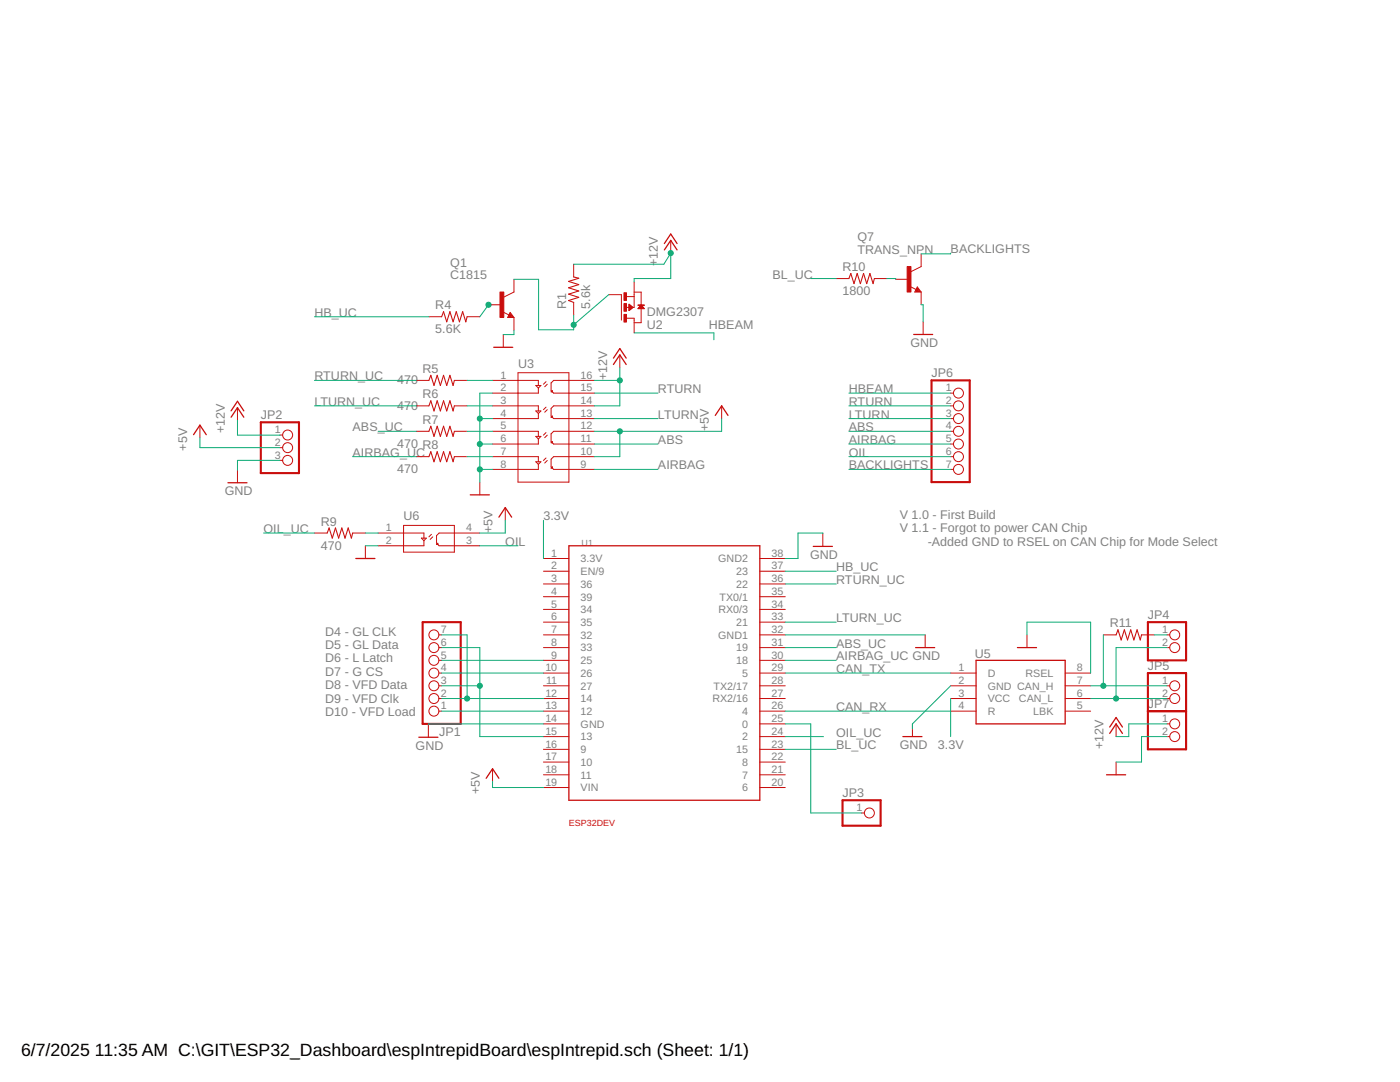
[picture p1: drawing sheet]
<svg xmlns="http://www.w3.org/2000/svg" width="279mm" height="216mm" viewBox="0 0 279 216" stroke-linecap="round" stroke-linejoin="round" font-family="sans-serif">
<path d="M185.9 75.9h7.6v20.3h-7.6zM52 84.3h7.7v10.1h-7.7zM84.3 124.1h7.6v20.3h-7.6zM229.1 124.1h7.6v7.7h-7.6zM229.1 134.3h7.6v15.2h-7.6zM168.1 159.7h7.6v5.1h-7.6zM229.1 141.9h7.6" fill="none" stroke="#c90d0c" stroke-width=".42"/>
<g fill="none" stroke="#c90d0c" stroke-width=".2">
<path d="M102.6 55.7v2.6l-2.1 1M114.5 52.7v2.6M121.5 58.8h2.5v5.1M125 59.2h1.6M126.6 56.3v5h-1.6M126.6 58.3h1.4v2.8M133.9 48v2.5M166.9 55.6h2.5M174.5 55.6h2.5M178.8 55.7h2.5M181.6 57.1l1.2 .7M183.1 57.3l.7 1h-1.2z"/>
<path d="M183.8 50.7v2.5l-2 1M183.8 58.3v2.5M83.1 75.9h2.5M85.6 63.2h2.5M90.7 75.9h2.5M93.2 63.2h2.6M97.5 60.8h2.5M98.3 75.9h9.1v1M100.3 62.2l1.3 .6M100.4 66.8v2.5M101.8 62.3l.8 1.1h-1.3zM102.6 63.4v2.5"/>
<path d="M103.4 74.4h10.1v21.8h-10.1zM106.9 76.9h1l-.5 .5zM107.4 77.4v1h-9.1M109 76.2l-.5 .5M109.2 76.7l-.5 .5M110 78.2l.2-.3v.3zM114.5 60.3v2.6M118.6 75.9h-8.1l-.5 .5v1.5l.5 .5h8.1M123.7 70.8v2.6M125 63.5h1.6v2.9M125.5 60.7l.8 .6-.8 .7zM125.5 62h.1"/>
<path d="M125.5 61.9h.2M125.5 61.8h.3M125.5 61.7h.3M125.5 61.7h.4M125.5 61.6h.5M125.5 61.5h.6M125.5 61.5h.7M125.5 61.4h.7M125.5 61.3h.7M125.5 61.2h.6M125.5 61.1h.5M125.5 61h.4"/>
<path d="M125.5 60.9h.3M125.5 60.8h.2M125.5 60.8h.1M127.4 61.5h1.1M127.5 61.4h.9M127.6 61.3h.8M127.6 61.3h.7M127.7 61.2h.5M127.7 61.1h.5M127.8 61h.3M127.9 60.9h.1M128 61.6v2.8h-1.4"/>
<path d="M128 60.8l.6 .8h-1.3zM184.2 64.2v2.5M189.7 78.4h.6M39.9 84.8v2.6M47.4 81.3v2.6M47.4 93.8v2.5M55.9 86.8h.5M55.9 89.3h.5M55.9 91.9h.5M83.1 81h2.5M83.1 86.1h2.5M83.1 91.1h2.5"/>
<path d="M90.7 81h2.5M90.7 86.1h2.5M90.7 91.1h2.5M95.8 96.2v2.5M98.3 81h9.1v1M98.3 86.1h9.1v1M98.3 91.1h9.1v1M106.9 82h1l-.5 .5zM106.9 87.1h1l-.5 .5zM106.9 92.1h1l-.5 .5zM107.4 82.5v1h-9.1M107.4 87.6v1h-9.1"/>
<path d="M107.4 92.6v1.1h-9.1M109 81.2l-.5 .5M109 86.3l-.5 .5M109 91.4l-.5 .5M109.2 81.7l-.5 .6M109.2 86.8l-.5 .5M109.2 91.9l-.5 .5M110.2 83v.3h-.2zM110.2 88.1v.2h-.2zM110.2 93.2v.2h-.2zM118.6 81h-8.1l-.5 .5v1.5l.5 .5h8.1M118.6 86.1h-8.1l-.5 .5v1.5l.5 .5h8.1"/>
<path d="M118.6 91.1h-8.1l-.5 .5v1.6l.5 .5h8.1M144 81v2.5M189.7 81h.6M189.7 86.1h.6M189.7 91.1h.6M189.7 83.5h.6M189.7 88.6h.6M189.7 93.7h.6M62.8 106.4h2.5M70.4 106.4h2.5M72.9 108.9v2.5M75.5 106.4h9.1v1"/>
<path d="M80.5 104.8h10.2v5.4h-10.2zM84.1 107.4h1l-.5 .5zM84.6 107.9v1h-9.1M86.1 106.6l-.5 .5M86.4 107.1l-.5 .5M87.1 108.6l.3-.2v.2zM95.8 106.4h-8.2l-.5 .5v1.5l.5 .5h8.2M100.8 101.3v2.5M108.5 114h5M108.5 116.5h5M108.5 119.1h5M108.5 111.4h5"/>
<path d="M151.6 114h5.1M151.6 116.5h5.1M151.6 119.1h5.1M151.6 111.4h5.1M164.2 106.5v2.5M87.6 139.4h.5M87.6 136.8h.5M87.6 134.3h.5M87.6 131.8h.5M87.6 129.2h.5M87.6 126.7h.5M108.5 139.4h5"/>
<path d="M108.5 136.8h5M108.5 134.3h5M108.5 131.8h5M108.5 129.2h5M108.5 126.7h5M108.5 121.6h5M108.5 124.1h5M151.6 139.4h5.1M151.6 136.8h5.1M151.6 134.3h5.1M151.6 131.8h5.1M151.6 129.2h5.1"/>
<path d="M151.6 126.7h5.1M151.6 121.6h5.1M151.6 124.1h5.1M184.6 126.7v2.5M189.7 139.4h5.1M189.7 136.8h5.1M189.7 134.3h5.1M205 126.7v2.5M212.6 139.4h5.1M212.6 136.8h5.1M212.6 134.3h5.1M220.2 126.7h2.5"/>
<path d="M227.8 126.7h2.6M232.9 139.4h.5M232.9 136.8h.5M232.9 129.2h.5M232.9 126.7h.5M85.5 144.6v2.5M87.6 141.9h.5M98.3 153.4v2.5M108.5 141.9h5M108.5 147h5M108.5 144.4h5M108.5 157.1h5"/>
<path d="M108.5 149.5h5M108.5 152.1h5M108.5 154.6h5M151.6 141.9h5.1M151.6 147h5.1M151.6 144.4h5.1M151.6 157.1h5.1M151.6 149.5h5.1M151.6 152.1h5.1M151.6 154.6h5.1M182.1 144.4v2.6M189.7 141.9h5.1"/>
<path d="M212.6 141.9h5.1M222.7 144.4v2.6M222.7 152.1v2.5M232.9 147h.5M232.9 144.4h.5M172 162.2h.5"/>
<circle cx="191.3" cy="78.4" r=".99"/>
<circle cx="57.4" cy="91.9" r=".99"/>
<circle cx="57.4" cy="86.8" r=".99"/>
<circle cx="57.4" cy="89.3" r=".99"/>
<circle cx="191.3" cy="81" r=".99"/>
<circle cx="191.3" cy="86.1" r=".99"/>
<circle cx="191.3" cy="88.6" r=".99"/>
<circle cx="191.3" cy="83.5" r=".99"/>
<circle cx="191.3" cy="91.1" r=".99"/>
<circle cx="191.3" cy="93.7" r=".99"/>
<circle cx="86.6" cy="129.2" r=".99"/>
<circle cx="86.6" cy="136.8" r=".99"/>
<circle cx="86.6" cy="134.3" r=".99"/>
<circle cx="86.6" cy="139.4" r=".99"/>
<circle cx="86.6" cy="126.7" r=".99"/>
<circle cx="86.6" cy="131.8" r=".99"/>
<circle cx="234.4" cy="126.7" r="1"/>
<circle cx="234.4" cy="136.8" r="1"/>
<circle cx="234.4" cy="139.4" r="1"/>
<circle cx="234.4" cy="129.2" r="1"/>
<circle cx="86.6" cy="141.9" r=".99"/>
<circle cx="234.4" cy="144.4" r="1"/>
<circle cx="234.4" cy="147" r="1"/>
<circle cx="173.5" cy="162.2" r=".99"/>
</g>
<g fill="none" stroke="#c90d0c" stroke-width=".25">
<path d="M132.6 49.9l1.3-1.9 1.2 1.9M132.6 48.6l1.3-1.9 1.2 1.9M183.1 57.8l.1 .2h-.4l.3-.5 .5 .6h-.8M98.5 69.3h3.8M101.8 62.8l.1 .3h-.3l.2-.5 .5 .6h-.7M122.4 72.7l1.3-1.9 1.3 1.9M122.4 71.5l1.3-1.9 1.3 1.9M182.4 66.7h3.7M38.6 86.7l1.3-1.9 1.3 1.9M45.5 96.3h3.8M46.1 83.2l1.3-1.9 1.3 1.9M46.1 82l1.3-1.9 1.3 1.9"/>
<path d="M93.9 98.7h3.8M142.7 82.9l1.3-1.9 1.3 1.9M71 111.4h3.8M99.6 103.2l1.2-1.9 1.3 1.9M113.5 108.9h38.1v50.8h-38.1zM162.3 109h3.8M182.7 129.2h3.8M194.8 131.8h17.8v12.6h-17.8zM203.1 129.2h3.8M83.6 147.1h3.8M97 155.3l1.3-1.9 1.3 1.9M180.2 147h3.8"/>
<path d="M220.8 154.6h3.8M221.5 146.3l1.2-1.9 1.3 1.9M221.5 145.1l1.2-1.9 1.3 1.9"/>
</g>
<g fill="#c90d0c" stroke="#c90d0c" stroke-width=".2">
<path d="M124.5 62.7h.5v1.6h-.5z"/>
<path d="M124.5 60.6h.5v1.5h-.5z"/>
<path d="M124.5 58.4h.5v1.5h-.5z"/>
<path d="M127.3 60.8h1.3v.2h-1.3z"/>
<path d="M99.8 58.3h.7v5.1h-.7z"/>
<path d="M181 53.2h.8v5.1h-.8z"/>
</g>
<path d="M114.5 55.3l1 .2-2 .7 2 .6-2 .6 2 .7-2 .6 2 .6-2 .7 1 .3M169.4 55.6l.4-1 .6 2 .7-2 .6 2 .6-2 .7 2 .6-2 .6 2 .3-1M85.6 75.9l.4-1 .6 2 .6-2 .7 2 .6-2 .7 2 .6-2 .6 2 .3-1M88.1 63.2l.4-1 .7 2 .6-2 .6 2 .7-2 .6 2 .6-2 .7 2 .2-1M85.6 81l.4-1 .6 2 .6-2 .7 2 .6-2 .7 2 .6-2 .6 2 .3-1M85.6 86.1l.4-1.1 .6 2.1 .6-2.1 .7 2.1 .6-2.1 .7 2.1 .6-2.1 .6 2.1 .3-1M85.6 91.1l.4-1 .6 2 .6-2 .7 2 .6-2 .7 2 .6-2 .6 2 .3-1M65.3 106.4l.4-1.1 .6 2.1 .7-2.1 .6 2.1 .6-2.1 .7 2.1 .6-2.1 .6 2.1 .3-1M222.7 126.7l.4-1 .7 2 .6-2 .6 2 .7-2 .6 2 .6-2 .7 2 .2-1" fill="none" stroke="#c90d0c" stroke-width=".21"/>
<g fill="none" stroke="#0dab76" stroke-width=".2">
<path d="M102.6 55.7h4.9v10.1h7v-2.9M114.5 52.7h18l1.4-2.2v5.1h-7.3v.7M121.5 58.8l-7 6M161.8 55.6h5.1M177 55.6h1.8v.1M189.7 50.5v.2h-5.9M62.8 75.9h20.3M62.8 63.2h22.8M93.2 75.9h5.1M97.4 60.9l.1-.1-1.7 2.4M98.3 78.4h-2.5v17.8M102.6 65.9v.9h-2.2"/>
<path d="M118.6 78.4h12.7M118.6 75.9h5.1M123.7 73.4v7.6h-5.1M126.6 66.4h15.9v1.4M169.4 78.4h20.3M183.8 60.8h.4v3.4M39.9 87.4v1.9h16M47.4 83.9v2.9h8.5M55.9 91.9h-8.5v1.9M55.9 86.8h.1M62.8 81h20.3M70.4 91.1h12.7"/>
<path d="M75.5 86.1h7.6M93.2 86.1h5.1M93.2 91.1h5.1M93.2 81h5.1M95.8 93.7h2.5M95.8 88.6h2.5M95.8 83.5h2.5M118.6 93.7h12.7M118.6 88.6h12.7M118.6 83.5h12.7M123.7 86.1v5h-5.1M144 83.5v2.6h-25.4"/>
<path d="M169.4 93.7h20.3M169.4 88.6h20.3M169.4 83.5h20.3M169.4 86.1h20.3M169.4 91.1h20.3M169.4 81h20.3M52.6 106.4h10.2M72.9 106.4h2.6M72.9 108.9h2.6M95.8 108.9h7.6M100.8 103.8v2.6h-5M108.5 103.8v7.6"/>
<path d="M156.7 116.5h10.2M156.7 114h10.2M164.2 106.5v-.1h-4.9v5h-2.6M88.1 129.2h7.7v17.8h12.7M88.1 126.7h5.1v12.7M88.1 131.8h20.4M88.1 134.3h20.4M88.1 136.8h7.7M88.1 139.4h20.4M156.7 126.7h27.9M156.7 124.1h10.2M156.7 131.8h10.2"/>
<path d="M156.7 129.2h10.2M156.7 134.3h33M189.7 136.8l-7.6 7.6v1.1M189.7 139.4v7.6M205 126.7v-2.6h12.7v10.2M217.7 136.8h15.2M217.7 139.4h15.2M220.2 126.7v10.1M230.4 126.7h2.5M232.9 129.2h-10.2v10.2M88.1 141.9h20.4M98.3 155.9v1.2h10.2"/>
<path d="M108.5 144.4h-23v.2M156.7 144.4h5.1v17.8h10.2M156.7 147h7.6M156.7 149.5h10.2M156.7 141.9h33M232.9 144.4h-7.6v2.6h-2.6M232.9 147h-5.1v5.1h-5.1"/>
</g>
<g fill="#0dab76" stroke="#0dab76" stroke-width=".2">
<circle cx="95.8" cy="93.7" r=".51"/>
<circle cx="95.8" cy="88.6" r=".51"/>
<circle cx="95.8" cy="83.5" r=".51"/>
<circle cx="123.7" cy="86.1" r=".51"/>
<circle cx="133.9" cy="50.5" r=".51"/>
<circle cx="123.7" cy="75.9" r=".51"/>
<circle cx="97.5" cy="60.8" r=".51"/>
<circle cx="114.5" cy="64.8" r=".51"/>
<circle cx="220.2" cy="136.8" r=".51"/>
<circle cx="222.7" cy="139.4" r=".51"/>
<circle cx="95.8" cy="136.8" r=".51"/>
<circle cx="93.2" cy="139.4" r=".51"/>
</g>
<g font-size="3.5">
<text x="4.2" y="210.7">6/7/2025</text>
<text x="18.9" y="210.7">11:35 AM C:\GIT\ESP32_Dashboard\espIntrepidBoard\espIntrepid.sch (Sheet: 1/1)</text>
</g>
<g font-size="2.5" fill="#808080">
<text x="89.9" y="53.2">Q1</text>
<text x="131.3" y="53" transform="rotate(-90 131.3 53)">+12V</text>
<text x="171.1" y="50.6">TRANS_NPN</text>
<text x="171.1" y="48.1">Q7</text>
<text x="189.7" y="50.5">BACKLIGHTS</text>
<text x="89.9" y="55.7">C1815</text>
<text x="154.2" y="55.6">BL_UC</text>
<text x="168.1" y="58.9">1800</text>
<text x="168.1" y="54.1">R10</text>
<text x="62.8" y="63.2">HB_UC</text>
<text x="86.9" y="61.7">R4</text>
<text x="113" y="61.6" transform="rotate(-90 113 61.6)">R1</text>
<text x="117.8" y="61.6" transform="rotate(-90 117.8 61.6)">5.6k</text>
<text x="129.1" y="63.1">DMG2307</text>
<text x="129.1" y="65.7">U2</text>
<text x="141.5" y="65.7">HBEAM</text>
<text x="86.9" y="66.5">5.6K</text>
<text x="181.7" y="69.3">GND</text>
<text x="62.8" y="75.9">RTURN_UC</text>
<text x="79.3" y="76.7">470</text>
<text x="84.3" y="74.4">R5</text>
<text x="103.4" y="73.4">U3</text>
<text x="121.2" y="75.9" transform="rotate(-90 121.2 75.9)">+12V</text>
<text x="185.9" y="75.3">JP6</text>
<text x="52" y="83.6">JP2</text>
<text x="62.8" y="81">LTURN_UC</text>
<text x="79.3" y="81.7">470</text>
<text x="84.3" y="79.5">R6</text>
<text x="131.3" y="78.4">RTURN</text>
<text x="131.3" y="83.5">LTURN</text>
<text x="169.4" y="81">RTURN</text>
<text x="169.4" y="83.5">LTURN</text>
<text x="169.4" y="78.4">HBEAM</text>
<text x="37.4" y="89.9" transform="rotate(-90 37.4 89.9)">+5V</text>
<text x="44.9" y="86.4" transform="rotate(-90 44.9 86.4)">+12V</text>
<text x="70.4" y="86.1">ABS_UC</text>
<text x="79.3" y="89.4">470 R8</text>
<text x="84.3" y="84.6">R7</text>
<text x="131.3" y="88.6">ABS</text>
<text x="141.5" y="86.1" transform="rotate(-90 141.5 86.1)">+5V</text>
<text x="169.4" y="88.6">AIRBAG</text>
<text x="169.4" y="86.1">ABS</text>
<text x="70.4" y="91.1">AIRBAG_UC</text>
<text x="79.3" y="94.4">470</text>
<text x="131.3" y="93.7">AIRBAG</text>
<text x="169.4" y="91.1">OIL</text>
<text x="169.4" y="93.7">BACKLIGHTS</text>
<text x="44.9" y="98.9">GND</text>
<text x="52.6" y="106.4">OIL_UC</text>
<text x="64" y="104.9">R9</text>
<text x="80.5" y="103.8">U6</text>
<text x="98.3" y="106.4" transform="rotate(-90 98.3 106.4)">+5V</text>
<text x="108.5" y="103.8">3.3V</text>
<text x="179.6" y="103.6">V 1.0 - First Build</text>
<text x="179.6" y="106.2">V 1.1 - Forgot to power CAN Chip</text>
<text x="64" y="109.7">470</text>
<text x="100.8" y="108.9">OIL</text>
<text x="161.7" y="111.6">GND</text>
<text x="166.9" y="114">HB_UC</text>
<text x="185.2" y="108.9">-Added GND to RSEL on CAN Chip for Mode Select</text>
<text x="166.9" y="116.5">RTURN_UC</text>
<text x="166.9" y="124.1">LTURN_UC</text>
<text x="221.5" y="125.2">R11</text>
<text x="229.1" y="123.5">JP4</text>
<text x="64.9" y="126.8">D4 - GL CLK</text>
<text x="64.9" y="129.5">D5 - GL Data</text>
<text x="166.9" y="131.8">AIRBAG_UC GND</text>
<text x="166.9" y="129.2">ABS_UC</text>
<text x="194.5" y="131.2">U5</text>
<text x="64.9" y="132.2">D6 - L Latch</text>
<text x="64.9" y="134.9">D7 - G CS</text>
<text x="64.9" y="137.5">D8 - VFD Data</text>
<text x="166.9" y="134.3">CAN_TX</text>
<text x="229.1" y="133.7">JP5</text>
<text x="64.9" y="140.2">D9 - VFD Clk</text>
<text x="64.9" y="142.9">D10 - VFD Load</text>
<text x="166.9" y="141.9">CAN_RX</text>
<text x="229.1" y="141.3">JP7</text>
<text x="82.9" y="149.6">GND</text>
<text x="87.6" y="146.9">JP1</text>
<text x="166.9" y="147">OIL_UC</text>
<text x="166.9" y="149.5">BL_UC</text>
<text x="179.6" y="149.5">GND</text>
<text x="187.2" y="149.5">3.3V</text>
<text x="220.2" y="149.5" transform="rotate(-90 220.2 149.5)">+12V</text>
<text x="95.8" y="158.5" transform="rotate(-90 95.8 158.5)">+5V</text>
<text x="168.1" y="159">JP3</text>
</g>
<g font-size="2.1" fill="#808080">
<text x="99.9" y="75.5">1</text>
<text x="115.9" y="75.5">16</text>
<text x="99.9" y="78.1">2</text>
<text x="99.9" y="80.6">3</text>
<text x="99.9" y="83.2">4</text>
<text x="115.9" y="83.2">13</text>
<text x="115.9" y="80.6">14</text>
<text x="115.9" y="78.1">15</text>
<text x="188.7" y="78.1">1</text>
<text x="188.7" y="80.6">2</text>
<text x="188.7" y="83.2">3</text>
<text x="54.9" y="86.4">1</text>
<text x="54.9" y="89">2</text>
<text x="99.9" y="85.7">5</text>
<text x="99.9" y="88.2">6</text>
<text x="115.9" y="88.2">11</text>
<text x="115.9" y="85.7">12</text>
<text x="188.7" y="85.7">4</text>
<text x="188.7" y="88.2">5</text>
<text x="54.9" y="91.5">3</text>
<text x="99.9" y="90.8">7</text>
<text x="99.9" y="93.3">8</text>
<text x="115.9" y="93.3">9</text>
<text x="115.9" y="90.8">10</text>
<text x="188.7" y="90.8">6</text>
<text x="188.7" y="93.3">7</text>
<text x="77" y="106">1</text>
<text x="93" y="106">4</text>
<text x="77" y="108.6">2</text>
<text x="93" y="108.6">3</text>
<text x="110" y="113.6">2</text>
<text x="110" y="111.1">1</text>
<text x="115.9" y="112.2">3.3V</text>
<text x="143.3" y="112.2">GND2</text>
<text x="154" y="113.6">37</text>
<text x="154" y="111.1">38</text>
<text x="110" y="116.2">3</text>
<text x="110" y="118.7">4</text>
<text x="115.9" y="114.7">EN/9</text>
<text x="115.9" y="117.3">36</text>
<text x="115.9" y="119.8">39</text>
<text x="143.6" y="119.8">TX0/1</text>
<text x="146.9" y="117.3">22</text>
<text x="146.9" y="114.7">23</text>
<text x="154" y="116.2">36</text>
<text x="154" y="118.7">35</text>
<text x="110" y="121.2">5</text>
<text x="110" y="123.8">6</text>
<text x="115.9" y="122.4">34</text>
<text x="115.9" y="124.9">35</text>
<text x="143.4" y="122.4">RX0/3</text>
<text x="146.9" y="124.9">21</text>
<text x="154" y="123.8">33</text>
<text x="154" y="121.2">34</text>
<text x="87.9" y="131.4">5</text>
<text x="87.9" y="128.9">6</text>
<text x="87.9" y="126.3">7</text>
<text x="110" y="126.3">7</text>
<text x="110" y="128.9">8</text>
<text x="110" y="131.4">9</text>
<text x="115.9" y="127.4">32</text>
<text x="115.9" y="130">33</text>
<text x="143.3" y="127.4">GND1</text>
<text x="146.9" y="130">19</text>
<text x="154" y="131.4">30</text>
<text x="154" y="128.9">31</text>
<text x="154" y="126.3">32</text>
<text x="231.9" y="126.3">1</text>
<text x="231.9" y="128.9">2</text>
<text x="87.9" y="136.5">3</text>
<text x="87.9" y="133.9">4</text>
<text x="108.8" y="133.9">10</text>
<text x="109" y="136.5">11</text>
<text x="115.9" y="132.5">25</text>
<text x="115.9" y="135.1">26</text>
<text x="115.9" y="137.6">27</text>
<text x="142.4" y="137.6">TX2/17</text>
<text x="146.9" y="132.5">18</text>
<text x="148.1" y="135.1">5</text>
<text x="154" y="136.5">28</text>
<text x="154" y="133.9">29</text>
<text x="191.3" y="133.9">1</text>
<text x="191.3" y="136.5">2</text>
<text x="197.1" y="135.1">D</text>
<text x="197.1" y="137.6">GND CAN_H</text>
<text x="204.7" y="135.1">RSEL</text>
<text x="214.9" y="136.5">7</text>
<text x="214.9" y="133.9">8</text>
<text x="231.9" y="136.5">1</text>
<text x="87.9" y="141.6">1</text>
<text x="87.9" y="139">2</text>
<text x="108.8" y="139">12</text>
<text x="108.8" y="141.6">13</text>
<text x="115.9" y="140.1">14</text>
<text x="115.9" y="142.7">12</text>
<text x="142.2" y="140.1">RX2/16</text>
<text x="148.1" y="142.7">4</text>
<text x="154" y="141.6">26</text>
<text x="154" y="139">27</text>
<text x="191.3" y="139">3</text>
<text x="191.3" y="141.6">4</text>
<text x="197.1" y="140.1">VCC</text>
<text x="197.1" y="142.7">R</text>
<text x="203.4" y="140.1">CAN_L</text>
<text x="206.2" y="142.7">LBK</text>
<text x="214.9" y="141.6">5</text>
<text x="214.9" y="139">6</text>
<text x="231.9" y="139">2</text>
<text x="108.8" y="146.6">15</text>
<text x="108.8" y="144.1">14</text>
<text x="108.8" y="149.2">16</text>
<text x="115.9" y="147.8">13</text>
<text x="115.9" y="145.2">GND</text>
<text x="148.1" y="147.8">2</text>
<text x="148.1" y="145.2">0</text>
<text x="154" y="149.2">23</text>
<text x="154" y="146.6">24</text>
<text x="154" y="144.1">25</text>
<text x="231.9" y="144.1">1</text>
<text x="231.9" y="146.6">2</text>
<text x="108.8" y="151.7">17</text>
<text x="108.8" y="154.3">18</text>
<text x="115.9" y="150.3">9</text>
<text x="115.9" y="152.8">10</text>
<text x="115.9" y="155.4">11</text>
<text x="146.9" y="150.3">15</text>
<text x="148.1" y="152.8">8</text>
<text x="148.1" y="155.4">7</text>
<text x="154" y="151.7">22</text>
<text x="154" y="154.3">21</text>
<text x="108.8" y="156.8">19</text>
<text x="115.9" y="157.9">VIN</text>
<text x="148.1" y="157.9">6</text>
<text x="154" y="156.8">20</text>
<text x="171" y="161.9">1</text>
</g>
<text font-size="1.8" fill="#808080" x="116.1" y="108.9">U1</text>
<text font-size="1.8" fill="#c90d0c" x="113.5" y="164.8">ESP32DEV</text>
</svg>
